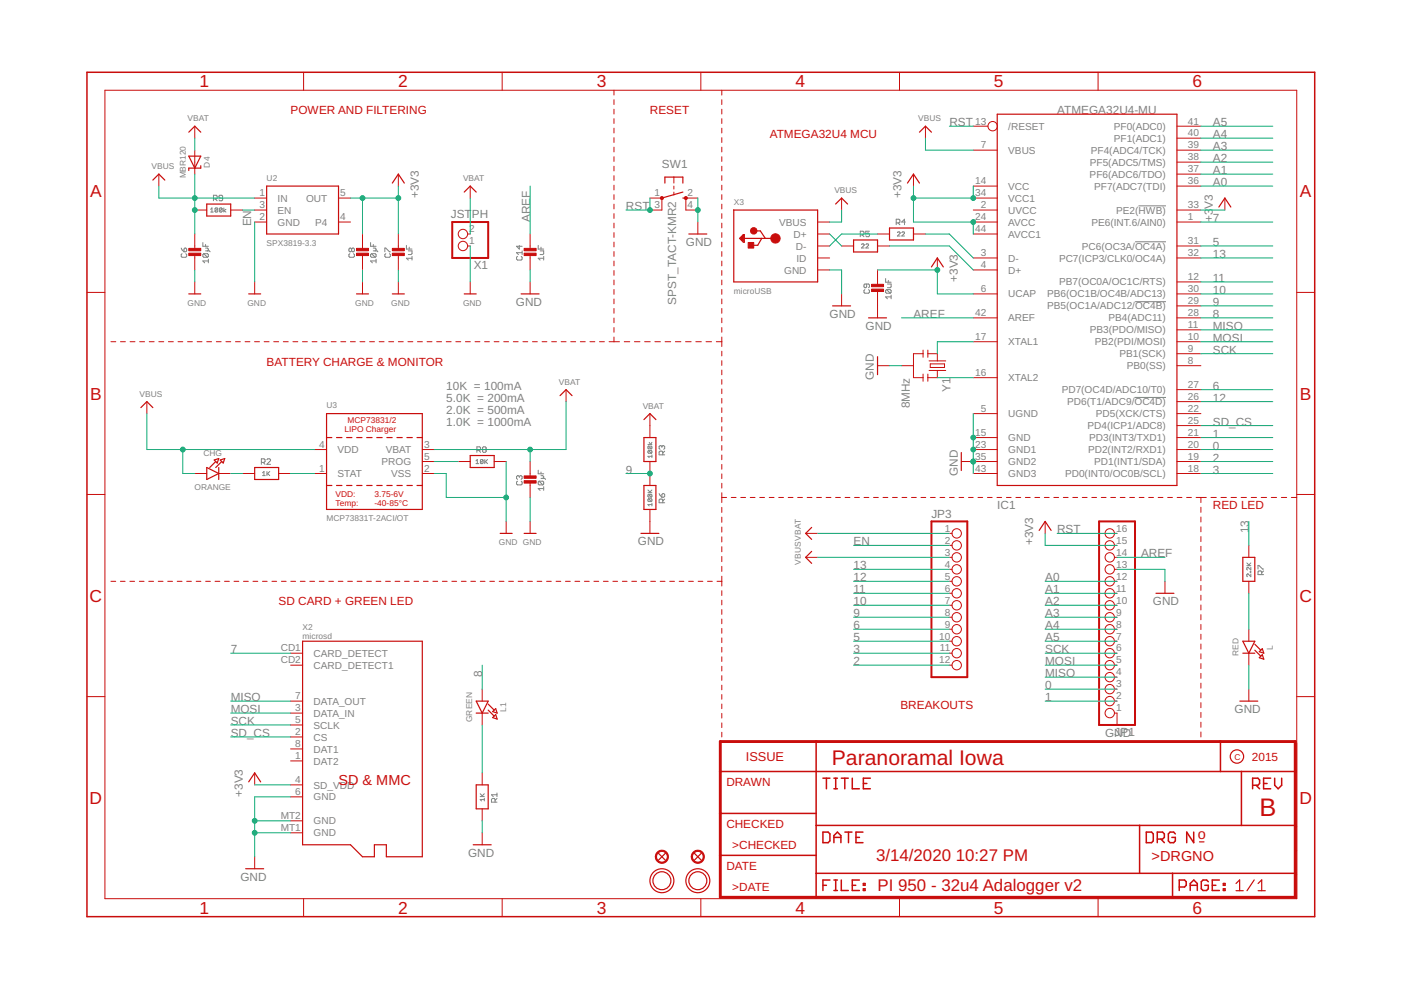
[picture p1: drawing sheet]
<svg xmlns="http://www.w3.org/2000/svg" width="297mm" height="210mm" viewBox="0 0 297 210" stroke-linecap="round" stroke-linejoin="round" font-family="sans-serif">
<g fill="none" stroke="#808080" stroke-width=".21">
<path d="M38.4 52.6l.6 .8M38.6 53.8l-.2 .2v.4l.2 .1h.8l.2-.1v-.4l-.2-.2M39.2 52.6l.4 .2v.4l-.2 .2h-.4v-.6zM43 51.4v.8h1.2M43.2 53.8h.8l.2 .2v.4l-.2 .1M43.2 53.8l-.2 .2v.4l.2 .1h.8M43.2 53.8l.8 .7M43.6 52.6h.4l.2 .2-.2 .4M43.6 53.2h.8l.2 .2M43.6 51.8v.4M44.2 55.3h-1.2l.4 .4M44.2 54.9v.8"/>
<path d="M44.7 44.4l.2-.3v.9M44.7 45h.5M45.3 42.2h.5l.2-.2v-.4l-.2-.2h-.5v1.2M45.6 42.2l.4 .4M46.2 44.2v.6l-.2 .2-.4-.2M46.2 44.2l-.2-.1-.4 .1v.6M46.2 44.2l-.6 .6M47.1 44.2v.6l-.2 .2-.4-.2M47.1 44.2l-.2-.1-.4 .1v.6M47.1 44.2l-.6 .6M47.2 42h-.6l-.2-.2 .2-.4h.4l.2 .2v.8l-.2 .2h-.4l-.2-.2M47.5 44.1v.9"/>
<path d="M47.9 44.4l-.4 .3 .4 .3M74.2 53.8l-.2 .2v.4l.2 .1h.8l.1-.1v-.4l-.1-.2M74.5 52.8l-.1-.2-.4 .2v.4l.2 .2 .3-.2M74.5 52.8l.3-.2 .3 .2v.4l-.1 .2-.5-.2M74.5 52.8v.4M78.6 51.4v.8h1.1M78.8 53.8l-.2 .2v.4l.2 .1h.7M78.8 53.8h.7l.2 .2v.4l-.2 .1M78.8 53.8l.7 .7M79.1 53.2h.8l.2 .2M79.1 52.6h.4l.2 .2-.2 .4M79.1 51.8v.4"/>
<path d="M79.7 55.3h-1.1l.4 .4M79.7 54.9v.8M81.6 53.4v-.8h.2l.8 .8h.2M81.8 53.8l-.2 .2v.4l.2 .1h.8l.2-.1v-.4l-.2-.2M86.2 52v.8h1.2M86.6 53.2h.8v.6l-.3 .2h-.5M86.8 52.4v.4M87.4 54.8h-1.2l.4 .3M87.4 54.4v.7M109.7 54.4l-.2 .1v.4l.2 .2h.8l.2-.2v-.4l-.2-.1M110.1 52v.8l-.6-.6h1.2M110.7 53.2v.8"/>
<path d="M110.7 53.6h-1.2l.4 .4M114.1 52v.8h1.2M114.5 53.2h.8v.6l-.2 .2h-.6M114.7 52.4v.4M115.3 54.8h-1.2l.4 .3M115.3 54.4v.7M182.4 49.8h.6l.2-.2v-.4l-.2-.2h-.6v1.2M182.6 51.9l.2-.2 .4 .2-.6 .7h.6M182.8 49.8l.4 .4M183.6 51.9l.1-.2 .4 .2-.5 .7h.5M184.3 49h-.7v.6l.3-.2 .4 .2v.4l-.2 .2h-.4l-.1-.2M187.8 59.1v.7h1.1"/>
<path d="M188.3 59.5v.3M190 47.3h.6l.2-.2v-.4l-.2-.2h-.6v1.1M190.3 49.3l.1-.1 .4 .1-.5 .7h.5M190.4 47.3l.4 .3M191.2 49.3l.1-.1 .5 .1-.6 .7h.6M192 47.1h-.8l.6-.6v1.1M240.7 51.3h6.5M241.4 43.6h5.8M183.4 61.4l-.2 .2v.4l.2 .2h.7l.2-.2v-.4l-.2-.2M183.7 60.2v.6l-.1 .2-.4-.2v-.4l.2-.2h.7l.2 .2v.4l-.2 .2M188 61.4h.7l.2 .2v.4l-.2 .2M188 61.4l-.2 .2v.4l.2 .2h.7"/>
<path d="M188 61.4l.7 .8M188.2 60.2h.7v.6l-.2 .2h-.5M188.9 62.9h-1.1l.4 .5M188.9 62.6v.8M240.7 64h6.5M55.4 98h.6l.2-.1v-.4l-.2-.2h-.6v1.1M55.8 98l.4 .4M56.6 97.5l.2-.2h.4l.2 .2v.2l-.8 .7h.8M56.6 100v.8M57.2 100l-.6 .5M100.9 97.7l.3-.3v.9M100.9 98.3h.6"/>
<path d="M101.1 95.5h.6l.2-.2v-.4l-.2-.2h-.6v1.2M101.5 95.5l.4 .4M102.4 97.6v.5l-.1 .2-.4-.2M102.4 97.6l-.4-.2-.1 .2v.5M102.4 97.6l-.5 .5M102.5 95.3l-.2-.2 .2-.4h.4l.2 .2-.2 .4M102.5 95.3l-.2 .2 .2 .4h.4l.2-.2-.2-.4M102.5 95.3h.4M102.8 97.4v.9M102.9 97.9l.5 .4M103.4 97.4l-.6 .6M114.1 99.7v.8h1.2"/>
<path d="M137.4 94.2h.8M137.5 94.6h.6l.1 .1-.1 .5M137.5 95.5h.6l.1 .2-.1 .4M137.5 95.5l-.1 .2 .1 .4h.6M137.5 94.6l-.1 .1 .1 .5h.6M137.5 95.5l.6 .6M137.5 94.6l.6 .6M137.6 93.8l.3 .4 .3-.4M138.2 96.8h-.8l.2 .2M138.2 96.5v.5M140.3 94.7l-.2-.2-.4 .2v.4l.3 .2M140.3 94.7l.2-.2 .4 .2v.4l-.2 .2"/>
<path d="M140.3 94.7v.2M140.5 96.4v-.6l-.2-.1h-.3l-.3 .1v.6h1.2M140.9 95.7l-.4 .4M240.5 84.3h6.7M55.7 100.2l.3-.2v.8M55.7 100.8h.5M56.7 100.4l.5 .4M109.7 102l-.2 .2v.4l.2 .2h.8l.2-.2v-.4l-.2-.2M110.1 101l-.2-.1-.4 .1v.4l.2 .2M110.1 101l.2-.1 .4 .1v.4l-.2 .2M110.1 101v.2M114.3 102h.8l.2 .2v.4l-.2 .2"/>
<path d="M114.3 102l-.2 .2v.4l.2 .2h.8M114.3 102l.8 .8M114.7 100.9h.4l.2 .1-.2 .4M114.7 100.1v.4M114.7 101.4h.8l.2 .2M115.3 103.2v.8M115.3 103.6h-1.2l.4 .4M137.4 104.5h.8M137.4 103.9l.5 .6M137.5 104.8h.6l.1 .2-.1 .4M137.5 105.7h.6l.1 .2-.1 .4M137.5 104.8l-.1 .2 .1 .4h.6"/>
<path d="M137.5 105.7l-.1 .2 .1 .4h.6M137.5 105.7l.6 .6M137.5 104.8l.6 .6M138.2 106.7v.6M138.2 107h-.8l.2 .3M138.2 103.9l-.4 .4M139.7 104.6l.6 .8M140.3 104.8l.4-.2 .2 .2v.4l-.2 .2h-.4zM140.5 106.6v-.6l-.2-.2h-.3l-.3 .2v.6h1.2M140.9 105.8l-.4 .4M264.4 119.9h.8M264.4 119.4l.5 .5"/>
<path d="M265.2 119.4l-.4 .4M265.1 121.2l.1 .1zM265.2 120.3v.6l-.6-.6-.2 .1 .1 .5M265.2 121.7v.6l-.6-.6-.2 .1 .1 .5M266.7 120.6v-.7h.2l.8 .7h.2M267.5 121.8v-.6l-.2-.1h-.4l-.2 .1v.6h1.2M267.9 121.1l-.4 .3M101.8 168.9h.9M101.8 168.3l.6 .6M102.7 169.5h-.9l.3 .3M102.7 169.2v.6M102.7 168.3l-.5 .4"/>
<path d="M105 170.1v-.6l-.2-.2h-.4l-.2 .2v.6h1.2M105.4 169.3l-.4 .4M105.4 168.5h-1.2l.4 .4M105.4 168.1v.8"/>
</g>
<g fill="none" stroke="#c90d0c" stroke-width=".21">
<path d="M22.2 19.1h252.7v171.4h-252.7zM64.4 15.3v3.8M106.5 15.3v3.8M130.2 19.1v1.1M148.6 15.3v3.8M153 19.1v1.1M190.7 15.3v3.8M232.8 15.3v3.8M33.7 36.9v2.6M41.3 26.8v2.5M41.3 31.8v5.1M84.5 36.9v2.6"/>
<path d="M99.7 39.5v2.5M130.2 21.1v1.1M130.2 23.2v1M130.2 25.2v1M130.2 27.2v1M130.2 29.2v1M130.2 31.2v1M130.2 33.2v1M130.2 35.2v1M130.2 37.3v.9M130.2 39.3v1M142.9 37.5v1.3"/>
<path d="M142.9 39.5v.6M153 21.1v1.1M153 23.2v1M153 25.2v1M153 27.2v1M153 29.2v1M153 31.2v1M153 33.2v1M153 35.2v1M153 37.3v.9M153 39.3v1M193.7 36.9v2.6"/>
<path d="M196.2 26.8v2.5M206.4 39.5h5M206.4 26.8h3.1M206.4 31.8h5M249.5 39.5h5.1M249.5 26.8h5.1M249.5 29.3h5.1M249.5 31.8h5.1M249.5 34.4h5.1M249.5 36.9h5.1M41.3 49.6v3.3M41.3 53.9v3.3"/>
<path d="M41.3 59.8v2.5M41.3 44.5h2.5M48.9 44.5h2.6M54 59.8v2.5M54 44.5h2.5M54 47.1h2.5M54 42h2.5M71.8 47.1h2.5M71.8 42h2.5M76.9 49.6v3.3M76.9 53.9v3.3M76.9 59.8v2.5"/>
<path d="M84.5 49.6v3.3M84.5 53.9v3.3M84.5 59.8v2.5M99.1 49.6h.6M99.1 52.2h.6M99.7 59.8v2.5M112.4 49.6v3.3M112.4 53.9v3.3M112.4 59.8v2.5M130.2 41.3v1M130.2 43.3v1M130.2 45.3v1"/>
<path d="M130.2 47.3v1M130.2 49.3v1M130.2 51.3v1M130.2 53.3v1.1M130.2 55.4v1M130.2 57.4v1M130.2 59.4v1M137.8 42h2.5v2.5h-2.5M142.9 40.7v.7M148 47.1v2.5M148 42h-2.6v2.5h2.6M153 41.3v1"/>
<path d="M153 43.3v1M153 45.3v1M153 47.3v1M153 49.3v1M153 51.3v1M153 53.3v1.1M153 55.4v1M153 57.4v1M153 59.4v1M173.4 49.6h2.5M173.4 52.2h2.5M173.4 54.7h2.5"/>
<path d="M173.4 47.1h2.5M173.4 57.2h2.5M178.4 52.2h2.6M178.4 42v2.5M186.1 49.6h2.5M186.1 52.2h2.5M186.1 57.2v3.3M193.7 49.6h2.5M198.7 54.7v2.5M206.4 49.6h5M206.4 44.5h5M206.4 54.7h5"/>
<path d="M206.4 47.1h5M206.4 57.2h5M206.4 42h5M249.5 52.2h5.1M249.5 44.5h5.1M249.5 54.7h5.1M249.5 47.1h5.1M249.5 59.8h5.1M259.7 42v2.5M18.4 62h3.8M23.5 72.5h1.1M25.5 72.5h1.1"/>
<path d="M27.6 72.5h1M29.6 72.5h1M31.6 72.5h1.1M33.7 72.5h1M35.7 72.5h1M37.7 72.5h1.1M39.8 72.5h1M41.8 72.5h1M43.8 72.5h1.1M45.9 72.5h1M47.9 72.5h1M49.9 72.5h1"/>
<path d="M52 72.5h1M54 72.5h1M56 72.5h1M58 72.5h1.1M60.1 72.5h1M62.1 72.5h1M64.1 72.5h1.1M66.2 72.5h1M68.2 72.5h1M70.2 72.5h1.1M72.3 72.5h1M74.3 72.5h1"/>
<path d="M76.3 72.5h1.1M78.4 72.5h1M80.4 72.5h1M82.4 72.5h1.1M84.5 72.5h1M86.5 72.5h1M88.5 72.5h1.1M90.6 72.5h1M92.6 72.5h1M94.6 72.5h1.1M96.6 72.5h1.1M98.7 72.5h1"/>
<path d="M100.7 72.5h1M102.7 72.5h1.1M104.8 72.5h1M106.8 72.5h1M108.8 72.5h1.1M110.9 72.5h1M112.9 72.5h1M114.9 72.5h1.1M117 72.5h1M119 72.5h1M121 72.5h1M123 72.5h1.1"/>
<path d="M125.1 72.5h1M127.1 72.5h1M129.1 72.5h2.2M130.2 61.4v1M130.2 63.4v1M130.2 65.4v1M130.2 67.4v1M130.2 69.4v1M130.2 71.5v1M132.4 72.5h1.1M134.5 72.5h1.2M136.7 72.5h1.2"/>
<path d="M138.9 72.5h1.1M141 72.5h1.2M143.2 72.5h1.2M145.4 72.5h1.1M147.5 72.5h1.2M149.7 72.5h1.2M151.9 72.5h1.1M153 61.4v1M153 63.4v1M153 65.4v1M153 67.4v1M153 69.4v1"/>
<path d="M153 71.5v2M153 74.5v1M153 76.5v1M153 78.5v1M178.4 62.3v2.6M186.1 61.6v5.8M186.1 77.5h2.5M191.1 77.5h2.6M195.7 75h-2v5.1h2M195.7 74.2v1.6M195.7 79.3v1.5M196.7 75h2v1.5"/>
<path d="M196.7 74.2v1.6M196.7 79.3v1.5M197 78.5h3.5M197 76.5h3.5M197.2 77.2h3.1v.7h-3.1zM198.7 78.5v1.6h-2M206.4 72.5h5M206.4 67.4h5M206.4 62.3h5M249.5 72.5h5.1M249.5 77.5h5.1M249.5 69.9h5.1"/>
<path d="M249.5 75h5.1M249.5 67.4h5.1M249.5 62.3h5.1M249.5 64.9h5.1M274.9 62h3.8M31.1 85.2v2.5M66.7 95.3h2.5M89.5 97.9h2.6M89.5 95.3h2.6M97.2 97.9h2.5M104.8 97.9h2.5M112.4 97.9v3.3"/>
<path d="M120 82.6v2.6M137.8 87.7v5.1M137.8 97.9v5M153 80.5v1M153 82.5v1M153 84.5v1M153 86.5v1M153 88.5v1M153 90.5v1M153 92.5v1M153 94.5v1M153 96.5v1"/>
<path d="M153 98.5v1M203.8 97.9h7.6M206.4 80.1h5M206.4 92.8h5M206.4 87.7h5M206.4 95.3h5M249.5 97.9h5.1M249.5 92.8h5.1M249.5 87.7h5.1M249.5 82.6h5.1M249.5 85.2h5.1M249.5 90.2h5.1"/>
<path d="M249.5 95.3h5.1M18.4 104.8h3.8M41.3 100.4h2.5M46.4 100.4h2.5M51.5 100.4h2.5M59.1 100.4h2.5M66.7 100.4h2.5M89.5 100.4h2.6M107.3 110.6v2.5M112.4 102.2v3.3M112.4 110.6v2.5M137.8 108v5.1"/>
<path d="M153 100.5v1M153 102.5v1M153 104.5v2.1M153 107.6v1M153 109.6v1.1M153 111.7v1.1M153 113.8v1.1M153 115.9v1.1M153 118v1.1M153 105.5h1.1M155 105.5h1.1M157.1 105.5h1"/>
<path d="M159.1 105.5h1M161.1 105.5h1M163.1 105.5h1M165.1 105.5h1M167.1 105.5h1M169.1 105.5h1M170.8 118.2h2.6M170.8 113.1h2.6M171.1 105.5h1M173.1 105.5h1.1M175.2 105.5h1M177.2 105.5h1"/>
<path d="M179.2 105.5h1M181.2 105.5h1M183.2 105.5h1M185.2 105.5h1M187.2 105.5h1M189.2 105.5h1M191.2 105.5h1.1M193.3 105.5h1M195.3 105.5h1M197.3 105.5h1M199.3 105.5h1M201.3 118.2h.5"/>
<path d="M201.3 113.1h.5M201.3 115.6h.5M201.3 105.5h1M203.3 105.5h1M205.3 105.5h1M206.4 100.4h5M207.3 105.5h1M209.4 105.5h1M211.4 105.5h1M213.4 105.5h1M215.4 105.5h1M217.4 105.5h1"/>
<path d="M219.4 105.5h1M221.4 105.5h1M221.6 110.6v2.5M223.4 105.5h1.1M225.4 105.5h1.1M227.5 105.5h1M229.5 105.5h1M231.5 105.5h1M233.5 105.5h1M235.5 105.5h1M236.3 118.2h.5M236.3 113.1h.5"/>
<path d="M236.3 115.6h.5M237.5 105.5h1M239.5 105.5h1M241.5 105.5h1M243.5 105.5h1.1M245.6 105.5h1M247.6 105.5h1M249.5 100.4h5.1M249.6 105.5h1M251.6 105.5h1M253.6 105.5h2.2M254.6 105.5v1.1"/>
<path d="M254.6 107.5v1.1M254.6 109.6v1.1M254.6 111.7v1.1M254.6 113.8v1M254.6 115.8v1.1M254.6 117.9v1.1M254.6 120v1.1M256.8 105.5h1.1M258.9 105.5h1.1M261 105.5h1.1M263.1 105.5h1.2M264.8 115.6v2.6"/>
<path d="M265.3 105.5h1.1M267.4 105.5h1.1M269.5 105.5h1.2M271.7 105.5h1.1M273.8 105.5h1.1M274.9 104.8h3.8M23.5 123.3h1M25.5 123.3h1M27.5 123.3h1M29.5 123.3h1M31.5 123.3h1.1M33.5 123.3h1.1"/>
<path d="M35.6 123.3h1M37.6 123.3h1M39.6 123.3h1M41.6 123.3h1M43.6 123.3h1M45.6 123.3h1M47.6 123.3h1M49.6 123.3h1M51.6 123.3h1M53.6 123.3h1.1M55.6 123.3h1M57.7 123.3h1"/>
<path d="M59.7 123.3h1M61.6 138.5h2.6M61.7 123.3h1M63.7 123.3h1M65.7 123.3h1M67.7 123.3h1M69.7 123.3h1M71.7 123.3h1M73.7 123.3h1M75.7 123.3h1M77.7 123.3h1M79.7 123.3h1.1"/>
<path d="M81.7 123.3h1.1M83.8 123.3h1M85.8 123.3h1M87.8 123.3h1M89.8 123.3h1M91.8 123.3h1M93.8 123.3h1M95.8 123.3h1M97.8 123.3h1M99.8 123.3h1M101.8 123.3h1M103.8 123.3h1"/>
<path d="M105.8 123.3h1M107.8 123.3h1.1M109.9 123.3h1M111.9 123.3h1M113.9 123.3h1M115.9 123.3h1M117.9 123.3h1M119.9 123.3h1M121.9 123.3h1M123.9 123.3h1M125.9 123.3h1M127.9 123.3h1"/>
<path d="M129.9 123.3h1M132 123.3h.9M133.9 123.3h1.1M136 123.3h1M138 123.3h1M140 123.3h1M142 123.3h1M144 123.3h1M146 123.3h1M148 123.3h1M150 123.3h1M152 123.3h1"/>
<path d="M153 120.1v1.1M153 122.2v2M153 125.2v1.1M153 127.3v.9M153 129.2v1.1M153 131.3v.9M153 133.2v1.1M153 135.3v.9M153 137.2v1.1M153 139.3v1M201.3 123.3h.5M201.3 138.5h.5"/>
<path d="M201.3 136h.5M201.3 133.4h.5M201.3 130.9h.5M201.3 128.3h.5M201.3 125.8h.5M201.3 120.7h.5M236.3 123.3h.5M236.3 138.5h.5M236.3 136h.5M236.3 133.4h.5M236.3 130.9h.5M236.3 128.3h.5"/>
<path d="M236.3 125.8h.5M236.3 120.7h.5M247 123.3v2.5M254.6 122v1.1M254.6 124.1v1.1M254.6 126.2v1.1M254.6 128.3v1M254.6 130.3v1.1M254.6 132.4v1.1M254.6 134.5v1.1M254.6 136.5v1.1M254.6 138.6v1.1"/>
<path d="M264.8 123.3v2.5M264.8 133.4v2.6M264.8 138.5v2.5M18.4 147.7h3.8M61.6 151.2h2.6M61.6 148.7h2.6M61.6 141h2.6M61.6 156.3h2.6M61.6 153.7h2.6M61.6 158.8h2.6M102.2 146.1v2.6M102.2 151.2v2.5"/>
<path d="M153 141.3v1M153 143.3v1M153 145.3v1M153 147.3v1M153 149.3v1M153 151.3v1M153 153.3v1M153 155.3v1M201.3 141h.5M236.3 151.2h.5v2.5M236.3 148.7h.5M236.3 146.1h.5"/>
<path d="M236.3 143.6h.5M236.3 141h.5M254.6 140.7v1.1M254.6 142.8v1M254.6 144.8v1.1M254.6 146.9v1.1M254.6 149v1.1M254.6 151v1.1M254.6 153.1v1.1M254.6 155.2v1.1M264.8 146.1v2.6M274.9 147.7h3.8"/>
<path d="M54 163.9v2.5M61.6 169h2.6M61.6 166.4h2.6M61.6 161.3h2.6M61.6 176.6h2.6M61.6 174h2.6M102.2 163.9v2.5M102.2 171.5v2.5M102.2 176.6v2.5M54 181.7v2.5M64.4 190.5v3.9M106.5 190.5v3.9"/>
<path d="M148.6 190.5v3.9M190.7 190.5v3.9M232.8 190.5v3.9"/>
<circle cx="210.5" cy="26.8" r=".99"/>
<circle cx="98.1" cy="49.6" r=".99"/>
<circle cx="98.1" cy="52.2" r=".99"/>
<circle cx="202.8" cy="118.2" r=".99"/>
<circle cx="202.8" cy="113.1" r=".99"/>
<circle cx="202.8" cy="115.6" r=".99"/>
<circle cx="235.3" cy="118.2" r=".99"/>
<circle cx="235.3" cy="115.6" r=".99"/>
<circle cx="235.3" cy="113.1" r=".99"/>
<circle cx="202.8" cy="130.9" r=".99"/>
<circle cx="202.8" cy="123.3" r=".99"/>
<circle cx="202.8" cy="128.3" r=".99"/>
<circle cx="202.8" cy="120.7" r=".99"/>
<circle cx="202.8" cy="136" r=".99"/>
<circle cx="202.8" cy="125.8" r=".99"/>
<circle cx="202.8" cy="138.5" r=".99"/>
<circle cx="202.8" cy="133.4" r=".99"/>
<circle cx="235.3" cy="120.7" r=".99"/>
<circle cx="235.3" cy="133.4" r=".99"/>
<circle cx="235.3" cy="136" r=".99"/>
<circle cx="235.3" cy="130.9" r=".99"/>
<circle cx="235.3" cy="125.8" r=".99"/>
<circle cx="235.3" cy="123.3" r=".99"/>
<circle cx="235.3" cy="138.5" r=".99"/>
<circle cx="235.3" cy="128.3" r=".99"/>
<circle cx="202.8" cy="141" r=".99"/>
<circle cx="235.3" cy="151.2" r=".99"/>
<circle cx="235.3" cy="148.7" r=".99"/>
<circle cx="235.3" cy="146.1" r=".99"/>
<circle cx="235.3" cy="143.6" r=".99"/>
<circle cx="235.3" cy="141" r=".99"/>
</g>
<path d="M152.7 157.2h121.9v33h-121.9z" fill="none" stroke="#c90d0c" stroke-width=".61"/>
<g fill="none" stroke="#c90d0c" stroke-width=".32">
<path d="M18.4 15.3h260.3v179.1h-260.3zM173 157.2v33M258.8 157.2v6.4M152.7 163.6h121.9M152.7 172.5h20.3M173 175h101.6M174.5 165h1.5M174.5 176.4h1.1l.4 .4v1.5l-.4 .4h-1.1zM175.2 165v2.2M176.8 165h.7M176.8 167.2h.7M176.8 177.5h1.5"/>
<path d="M176.8 178.7v-1.5l.7-.8 .8 .8v1.5M177.2 165v2.2M178.4 165h1.5M179.1 165v2.2M179.1 176.4h1.5M179.9 176.4v2.3M180.7 165v2.2h1.5M181.5 177.5h.7M183 176.4h-1.5v2.3h1.5M183 166.1h.8M184.5 165h-1.5v2.2h1.5M241.6 175v10.2"/>
<path d="M243 176.4h1.2l.3 .4v1.5l-.3 .4h-1.2zM245.4 177.9h1.1l.4-.4v-.7l-.4-.4h-1.1v2.3M246.1 177.9l.8 .8M249.2 176.8l-.4-.4h-.7l-.4 .4v1.5l.4 .4h.7l.4-.4v-.8h-.7M253.1 176.4v2.3l-1.5-2.3v2.3M263.2 163.6v11.4M265.6 166.5h1.1l.4-.4v-.7l-.4-.4h-1.1v2.2M266.3 166.5l.8 .7M267.9 166.1h.7M269.4 165h-1.5v2.2h1.5M270.3 165v1.5l.7 .7 .7-.7v-1.5M152.7 181.4h20.3"/>
<path d="M173 185.2h101.6M174.5 187.7h.7M176 186.6h-1.5v2.2M176.8 186.6h.7M176.8 188.8h.7M177.2 186.6v2.2M178.4 186.6v2.2h1.5M180.7 187.7h.7M182.2 186.6h-1.5v2.2h1.5M183 187.3h.4v.4h-.4zM183 188.4h.4v.4h-.4zM248.6 185.2v5"/>
<path d="M250 188.1h1.1l.4-.4v-.8l-.4-.3h-1.1v2.2M252.3 187.7h1.6M252.3 188.8v-1.5l.8-.7 .8 .7v1.5M256.2 186.9l-.4-.3h-.7l-.4 .3v1.5l.4 .4h.7l.4-.4v-.7h-.8M257 187.7h.8M258.5 186.6h-1.5v2.2h1.5M259.4 187.3h.3v.4h-.3zM259.4 188.4h.3v.4h-.3z"/>
</g>
<g fill="none" stroke="#c90d0c" stroke-width=".25">
<path d="M32.4 38.2l1.3-1.3 1.2 1.3M40 28l1.3-1.2 1.3 1.2M40 33.1h2.6l-1.3 2.5zM42.6 35.1v.5h-2.6v.6M56.5 39.5h15.3v10.1h-15.3zM83.2 38.8l1.3-1.9 1.2 1.9M141 38.8v-1.3h3.8v1.3M192.4 38.8l1.3-1.9 1.2 1.9M194.9 28l1.3-1.2 1.3 1.2M211.4 24.2h38.1v78.7h-38.1zM43.8 43.3h5.1v2.5h-5.1zM98.4 40.7l1.3-1.2 1.3 1.2"/>
<path d="M144.8 42h.6M144.8 40.7l-4.5 1.3M146 49.6h3.9M155.5 44.5h17.9v15.3h-17.8v-15.3M156.8 50.5l.8-.8h.2v1.7h-.2zM157 50.5l.4-.4v.8l-.2-.4M157.6 49.7v1.4M157.8 50.5h6.6M160.2 49h1l1.1 1.5M161.5 50.5l-.8 1.5h-1.2M177.2 43.3l1.2-1.3 1.3 1.3M181 50.9h5.1v2.5h-5.1z"/>
<path d="M188.6 48.3h5.1v2.6h-5.1zM197.5 56.6l1.2-1.9 1.3 1.9M258.4 43.9l1.3-1.9 1.3 1.9M40 62.3h2.6M52.7 62.3h2.6M75.6 62.3h2.5M83.2 62.3h2.5M98.4 62.3h2.6M110.5 62.3h3.8M176.5 64.9h3.8M184.1 67.4h3.9M186.1 75.6v3.8"/>
<path d="M29.9 86.4l1.2-1.2 1.3 1.2M43.8 99.1l2.6 1.3-2.6 1.3zM45.4 97.5l1-.3-.3 1zM45.7 97.9l-1.2 1.2M46.4 99.1v2.6M46.7 97.5l.9-.3-.3 1zM47 97.9l-1.3 1.2M54 99.1h5.1v2.6h-5.1zM69.2 92.8h1.2M69.2 87.7h20.3v20.3h-20.3zM71.4 92.8h1.1M73.5 92.8h1.1"/>
<path d="M75.6 92.8h1.2M77.7 92.8h1.2M79.9 92.8h1.1M82 92.8h1.1M84.2 92.8h1.1M86.3 92.8h1.1M88.4 92.8h1.1M99.7 96.6h5.1v2.5h-5.1zM118.7 83.9l1.3-1.3 1.3 1.3M136.5 92.8h2.6v5.1h-2.6zM136.5 89l1.3-1.3 1.3 1.3M203.8 95.9v3.9"/>
<path d="M69.2 102.9h1.2M71.4 102.9h1.1M73.5 102.9h1.1M75.6 102.9h1.2M77.7 102.9h1.2M79.9 102.9h1.1M82 102.9h1.1M84.2 102.9h1.1M86.3 102.9h1.1M88.4 102.9h1.1M106 113.1h2.6M111.1 113.1h2.6"/>
<path d="M135.9 113.1h3.8M136.5 102.9h2.6v5.1h-2.6zM172.1 116.9l-1.3 1.3 1.3 1.2M172.1 111.8l-1.3 1.3 1.3 1.3M220.3 112.5l1.3-1.9 1.3 1.9M263.5 118.2h2.5v5.1h-2.5zM64.2 136h25.3v45.7h-7.6v-2.6h-2.5v2.6h-2.5l-2.6-2.6h-10.1zM245.1 125.8h3.8M263.5 136h2.5l-1.2 2.5zM263.5 138.5h2.5M266 137.9l1.3 1.2M266 136.6l1.3 1.3"/>
<path d="M267 138.2l.6-.7 .3 1zM267 139.4l.6-.6 .3 1zM101 148.7h2.5l-1.3 2.5zM101 151.2h2.5M103.5 150.6l1.3 1.2M103.5 149.3l1.3 1.3M104.5 150.9l.6-.7 .3 1zM104.5 152.1l.6-.6 .3 1zM234.9 153.7h3.8M262.9 148.7h3.8M52.7 165.8l1.3-1.9 1.3 1.9M100.3 179.1h3.8"/>
<path d="M101 166.4h2.5v5.1h-2.5zM254.3 178.5h1M52.1 184.2h3.8M139.6 180.9l1.5 1.5M141.1 180.9l-1.5 1.5M147.2 180.9l1.5 1.5M148.7 180.9l-1.5 1.5M262.1 187.3l.7-.7v2.2M262.1 188.8h1.5M265.9 186.6l-1.5 2.2M266.7 188.8h1.6M266.7 187.3l.8-.7v2.2"/>
<circle cx="262.3" cy="160.4" r="1.42"/>
<circle cx="140.3" cy="186.7" r="2.54"/>
<circle cx="140.3" cy="186.7" r="1.91"/>
<circle cx="148" cy="186.7" r="2.54"/>
<circle cx="148" cy="186.7" r="1.91"/>
</g>
<g fill="#c90d0c" stroke="#c90d0c" stroke-width=".21">
<path d="M40 53.7h2.6v.5h-2.6z"/>
<path d="M40 52.7h2.6v.5h-2.6z"/>
<path d="M83.2 53.7h2.5v.5h-2.5z"/>
<path d="M83.2 52.7h2.5v.5h-2.5z"/>
<path d="M75.6 53.7h2.5v.5h-2.5z"/>
<path d="M75.6 52.7h2.5v.5h-2.5z"/>
<path d="M184.8 61.3h2.5v.5h-2.5z"/>
<path d="M184.8 60.3h2.5v.5h-2.5z"/>
<path d="M111.1 53.7h2.6v.5h-2.6z"/>
<path d="M111.1 52.7h2.6v.5h-2.6z"/>
<path d="M158.6 51.4h1.2v1.2h-1.2z"/>
<path d="M111.1 101.9h2.6v.5h-2.6z"/>
<path d="M111.1 100.9h2.6v.5h-2.6z"/>
</g>
<g fill="#c90d0c" stroke="#c90d0c" stroke-width=".21">
<path d="M139.3 180.7a1.39 1.39 0 0 1 2.2 .2 1.39 1.39 0 0 1-.8 2.1 1.39 1.39 0 0 1-1.8-1.3h.3a1.15 1.15 0 0 1 1.6-1.1 1.15 1.15 0 0 1 .3 1.9 1.15 1.15 0 0 1-1.9-.6v-.2h-.3z" fill-rule="evenodd"/>
<path d="M146.9 180.7a1.39 1.39 0 0 1 2.2 .2 1.39 1.39 0 0 1-.8 2.1 1.39 1.39 0 0 1-1.7-1.3h.2a1.14 1.14 0 0 1 1.6-1.1 1.14 1.14 0 0 1 .3 1.9 1.14 1.14 0 0 1-1.8-.6l-.1-.2h-.2z" fill-rule="evenodd"/>
<circle cx="140.3" cy="42" r=".33"/>
<circle cx="145.4" cy="42" r=".33"/>
<circle cx="164.4" cy="50.6" r="1"/>
<circle cx="159.8" cy="49" r=".7"/>
</g>
<path d="M95.9 47.1h7.6v7.6h-7.6zM197.5 110.6h7.6v33h-7.6zM233 110.6h7.6v43.1h-7.6z" fill="none" stroke="#c90d0c" stroke-width=".42"/>
<g fill="none" stroke="#0dab76" stroke-width=".21">
<path d="M33.7 39.5v2.5h20.3M41.3 29.3v2.5M41.3 36.9v12.7M84.5 39.5v10.1M112.4 39.5v10.1M193.7 39.5v7.6h12.7v2.5M196.2 29.3v2.5h10.2M201.3 26.8h5.1M206.4 39.5v2.5h-12.7M254.6 26.8h15.3M254.6 29.3h15.3M254.6 31.8h15.3"/>
<path d="M254.6 34.4h15.3M254.6 36.9h15.3M254.6 39.5h15.3M41.3 57.2v2.6M51.5 44.5h2.5M54 47.1v12.7M74.3 42h10.2M76.9 42v7.6M76.9 57.2v2.6M84.5 57.2v2.6M99.7 42v7.6M99.7 52.2v7.6"/>
<path d="M112.4 57.2v2.6M137.8 42v2.5h-5.1M148 42v5.1M175.9 57.2h2.5v5.1M175.9 49.6l2.5 2.6M178.4 44.5v2.6h-2.5M186.1 57.2h12.6v5.1h7.7M186.1 49.6h-7.7l-2.5 2.6M188.6 52.2h12.7l5.1 5M196.2 49.6h5.1l5.1 5.1M254.6 52.2h15.3M254.6 44.5h5.1"/>
<path d="M254.6 59.8h15.3M254.6 47.1h15.3M254.6 54.7h15.3M188.6 77.5h2.5M191.1 67.4h15.3M206.4 72.5h-7.7v2.5M254.6 72.5h15.3M254.6 69.9h15.3M254.6 75h15.3M254.6 62.3h15.3M254.6 67.4h15.3M254.6 64.9h15.3"/>
<path d="M31.1 87.7v7.6h35.6M38.8 95.3v5.1h2.5M92.1 97.9h5.1M107.3 97.9v12.7M112.4 95.3v2.6M120 85.2v10.1h-27.9M198.7 80.1h7.7M206.4 87.7v12.7M254.6 82.6h15.3M254.6 85.2h15.3M254.6 97.9h15.3M254.6 92.8h15.3"/>
<path d="M254.6 95.3h15.3M254.6 90.2h15.3M48.9 100.4h2.6M61.6 100.4h5.1M92.1 100.4h2.5v5.1h12.7M112.4 105.5v5.1M132.7 100.4h5.1M173.4 113.1h27.9M173.4 118.2h27.9M181 115.6h20.3M221.6 113.1v2.5h15.2M224.1 113.1h12.7"/>
<path d="M236.8 118.2h10.2M254.6 100.4h15.3M264.8 110.6v5M48.9 138.5h12.7M181 120.7h20.3M181 138.5h20.3M181 136h20.3M181 133.4h20.3M181 130.9h20.3M181 128.3h20.3M181 125.8h20.3M181 123.3h20.3"/>
<path d="M221.6 138.5h15.2M221.6 136h15.2M221.6 133.4h15.2M221.6 130.9h15.2M221.6 128.3h15.2M221.6 125.8h15.2M221.6 123.3h15.2M236.8 120.7h10.2v2.6M264.8 125.8v7.6M48.9 151.2h12.7M48.9 148.7h12.7M48.9 153.7h12.7"/>
<path d="M48.9 156.3h12.7M102.2 141v5.1M102.2 153.7v10.2M181 141h20.3M221.6 141h15.2M221.6 143.6h15.2M221.6 148.7h15.2M221.6 146.1h15.2M264.8 141v5.1M54 176.6h7.6M54 174h7.6M54 166.4h7.6"/>
<path d="M61.6 169h-7.6v12.7M102.2 174v2.6"/>
</g>
<g fill="#0dab76" stroke="#0dab76" stroke-width=".21">
<circle cx="206.4" cy="92.8" r=".51"/>
<circle cx="206.4" cy="95.3" r=".51"/>
<circle cx="206.4" cy="97.9" r=".51"/>
<circle cx="148" cy="44.5" r=".51"/>
<circle cx="107.3" cy="105.5" r=".51"/>
<circle cx="54" cy="176.6" r=".51"/>
<circle cx="54" cy="174" r=".51"/>
<circle cx="137.8" cy="44.5" r=".51"/>
<circle cx="84.5" cy="42" r=".51"/>
<circle cx="76.9" cy="42" r=".51"/>
<circle cx="206.4" cy="42" r=".51"/>
<circle cx="206.4" cy="47.1" r=".51"/>
<circle cx="193.7" cy="42" r=".51"/>
<circle cx="198.7" cy="57.2" r=".51"/>
<circle cx="41.3" cy="42" r=".51"/>
<circle cx="41.3" cy="44.5" r=".51"/>
<circle cx="38.8" cy="95.3" r=".51"/>
<circle cx="112.4" cy="95.3" r=".51"/>
<circle cx="137.8" cy="100.4" r=".51"/>
</g>
<text font-size="5.4" fill="#c90d0c" x="267" y="173.1">B</text>
<text font-size="4.5" fill="#c90d0c" x="176.4" y="162.1">Paranoramal Iowa</text>
<g font-size="3.7" fill="#c90d0c">
<text x="42.3" y="18.5">1</text>
<text x="84.4" y="18.5">2</text>
<text x="126.5" y="18.5">3</text>
<text x="168.6" y="18.5">4</text>
<text x="210.7" y="18.5">5</text>
<text x="252.9" y="18.5">6</text>
<text x="19.1" y="41.9">A</text>
<text x="275.6" y="41.9">A</text>
<text x="19.1" y="84.7">B</text>
<text x="275.6" y="84.7">B</text>
<text x="19" y="127.6">C</text>
<text x="275.5" y="127.6">C</text>
<text x="19" y="170.4">D</text>
<text x="275.5" y="170.4">D</text>
<text x="42.3" y="193.7">1</text>
<text x="84.4" y="193.7">2</text>
<text x="126.5" y="193.7">3</text>
<text x="168.6" y="193.7">4</text>
<text x="210.7" y="193.7">5</text>
<text x="252.9" y="193.7">6</text>
</g>
<g font-size="3.6" fill="#c90d0c">
<text x="185.7" y="182.6">3/14/2020</text>
<text x="202.7" y="182.6">10:27 PM</text>
<text x="186.1" y="189">PI 950 - 32u4 Adalogger v2</text>
</g>
<g font-size="3.1" fill="#c90d0c">
<text x="71.8" y="166.4">SD &amp; MMC</text>
<text x="254" y="177.9">o</text>
<text x="244.2" y="182.6">&gt;DRGNO</text>
</g>
<text font-size="2.7" fill="#c90d0c" x="158.1" y="161.4">ISSUE</text>
<g font-size="2.5" fill="#c90d0c">
<text x="61.6" y="24.2">POWER AND FILTERING</text>
<text x="137.8" y="24.2">RESET</text>
<text x="163.2" y="29.3">ATMEGA32U4 MCU</text>
<text x="56.5" y="77.5">BATTERY CHARGE &amp; MONITOR</text>
<text x="257.2" y="108">RED LED</text>
<text x="59.1" y="128.3">SD CARD + GREEN LED</text>
<text x="190.9" y="150.4">BREAKOUTS</text>
<text x="265.4" y="161.4">2015</text>
<text x="154" y="166.7">DRAWN</text>
<text x="154" y="175.6">CHECKED</text>
<text x="154" y="184.5">DATE</text>
<text x="155.3" y="180.1">&gt;CHECKED</text>
<text x="155.3" y="189">&gt;DATE</text>
</g>
<g font-size="2.5" fill="#808080">
<text x="201.3" y="26.8">RST</text>
<text x="224.1" y="24.2">ATMEGA32U4-MU</text>
<text x="257.2" y="26.8">A5</text>
<text x="257.2" y="29.3">A4</text>
<text x="140.3" y="35.6">SW1</text>
<text x="257.2" y="31.8">A3</text>
<text x="257.2" y="34.4">A2</text>
<text x="88.8" y="42" transform="rotate(-90 88.8 42)">+3V3</text>
<text x="191.1" y="42" transform="rotate(-90 191.1 42)">+3V3</text>
<text x="257.2" y="36.9">A1</text>
<text x="257.2" y="39.5">A0</text>
<text x="95.6" y="46.3">JST</text>
<text x="100" y="46.3">PH</text>
<text x="112.4" y="47.1" transform="rotate(-90 112.4 47.1)">AREF</text>
<text x="132.7" y="44.5">RST</text>
<text x="257.2" y="47.1" transform="rotate(-90 257.2 47.1)">+3</text>
<text x="257.2" y="44.2" transform="rotate(-90 257.2 44.2)">V3</text>
<text x="257.2" y="47.1">7</text>
<text x="53.2" y="48" transform="rotate(-90 53.2 48)">EN</text>
<text x="145.4" y="52.1">GND</text>
<text x="257.2" y="52.1">5</text>
<text x="100.4" y="57.1">X1</text>
<text x="203.1" y="59.8" transform="rotate(-90 203.1 59.8)">+3V3</text>
<text x="257.2" y="59.8">11</text>
<text x="257.2" y="54.7">13</text>
<text x="109.4" y="64.8">GND</text>
<text x="143.4" y="64.6" transform="rotate(-90 143.4 64.6)">SPST_TACT-KMR2</text>
<text x="257.2" y="62.3">10</text>
<text x="257.2" y="64.8">9</text>
<text x="175.9" y="67.4">GND</text>
<text x="183.5" y="69.9">GND</text>
<text x="193.7" y="67.4">AREF</text>
<text x="257.2" y="69.9">MISO</text>
<text x="257.2" y="67.4">8</text>
<text x="257.2" y="72.5">MOSI</text>
<text x="257.2" y="75">SCK</text>
<text x="94.6" y="82.6">10K = 100mA</text>
<text x="185.3" y="80.5" transform="rotate(-90 185.3 80.5)">GND</text>
<text x="201.5" y="83.1" transform="rotate(-90 201.5 83.1)">Y1</text>
<text x="257.2" y="82.6">6</text>
<text x="94.6" y="85.2">5.0K = 200mA</text>
<text x="94.6" y="87.7">2.0K = 500mA</text>
<text x="192.9" y="86.6" transform="rotate(-90 192.9 86.6)">8MHz</text>
<text x="257.2" y="85.2">12</text>
<text x="94.6" y="90.2">1.0K = 1000mA</text>
<text x="257.2" y="92.8">1</text>
<text x="257.2" y="95.3">0</text>
<text x="257.2" y="90.2">SD_CS</text>
<text x="132.7" y="100.4">9</text>
<text x="203.1" y="100.9" transform="rotate(-90 203.1 100.9)">GND</text>
<text x="257.2" y="97.9">2</text>
<text x="257.2" y="100.4">3</text>
<text x="197.5" y="109.9">JP3</text>
<text x="211.4" y="108">IC1</text>
<text x="224.1" y="113.1">RST</text>
<text x="264.8" y="113.1" transform="rotate(-90 264.8 113.1)">13</text>
<text x="135.3" y="115.6">GND</text>
<text x="181" y="115.6">EN</text>
<text x="219.1" y="115.6" transform="rotate(-90 219.1 115.6)">+3V3</text>
<text x="241.9" y="118.2">AREF</text>
<text x="181" y="125.8">11</text>
<text x="181" y="123.3">12</text>
<text x="181" y="120.7">13</text>
<text x="221.6" y="125.8">A1</text>
<text x="221.6" y="123.3">A0</text>
<text x="181" y="128.3">10</text>
<text x="181" y="130.9">9</text>
<text x="221.6" y="130.9">A3</text>
<text x="221.6" y="128.3">A2</text>
<text x="244.5" y="128.3">GND</text>
<text x="181" y="135.9">5</text>
<text x="181" y="133.4">6</text>
<text x="221.6" y="135.9">A5</text>
<text x="221.6" y="133.4">A4</text>
<text x="48.9" y="138.5">7</text>
<text x="102.2" y="143.6" transform="rotate(-90 102.2 143.6)">8</text>
<text x="181" y="141">2</text>
<text x="181" y="138.5">3</text>
<text x="221.6" y="141">MOSI</text>
<text x="221.6" y="143.6">MISO</text>
<text x="221.6" y="138.5">SCK</text>
<text x="48.9" y="148.6">MISO</text>
<text x="221.6" y="148.6">1</text>
<text x="221.6" y="146.1">0</text>
<text x="48.9" y="151.2">MOSI</text>
<text x="48.9" y="153.7">SCK</text>
<text x="261.8" y="151.2">GND</text>
<text x="48.9" y="156.3">SD_CS</text>
<text x="234.3" y="156.3">GND</text>
<text x="236.3" y="156.1">JP1</text>
<text x="51.5" y="169" transform="rotate(-90 51.5 169)">+3V3</text>
<text x="99.2" y="181.7">GND</text>
<text x="51" y="186.7">GND</text>
</g>
<g font-size="2.1" fill="#808080">
<text x="206.7" y="26.4">13</text>
<text x="213.8" y="27.5">/RESET</text>
<text x="236.2" y="27.5">PF0(ADC0)</text>
<text x="251.9" y="26.4">41</text>
<text x="251.9" y="28.9">40</text>
<text x="207.9" y="31.5">7</text>
<text x="213.8" y="32.6">VBUS</text>
<text x="231.1" y="35.1">PF5(ADC5/TMS)</text>
<text x="231.3" y="32.6">PF4(ADC4/TCK)</text>
<text x="236.2" y="30.1">PF1(ADC1)</text>
<text x="251.9" y="31.5">39</text>
<text x="251.9" y="34">38</text>
<text x="55" y="41.6">1</text>
<text x="72.1" y="41.6">5</text>
<text x="138.8" y="41.6">1</text>
<text x="145.8" y="41.6">2</text>
<text x="206.7" y="39.1">14</text>
<text x="206.7" y="41.6">34</text>
<text x="213.8" y="40.2">VCC</text>
<text x="231" y="37.7">PF6(ADC6/TDO)</text>
<text x="232" y="40.2">PF7(ADC7(TDI)</text>
<text x="251.9" y="36.6">37</text>
<text x="251.9" y="39.1">36</text>
<text x="55" y="44.2">3</text>
<text x="55" y="46.7">2</text>
<text x="58.9" y="42.8">IN</text>
<text x="58.9" y="45.3">EN</text>
<text x="58.9" y="47.8">GND</text>
<text x="64.9" y="42.8">OUT</text>
<text x="66.8" y="47.8">P4</text>
<text x="72.1" y="46.7">4</text>
<text x="138.8" y="44.2">3</text>
<text x="145.8" y="44.2">4</text>
<text x="165.2" y="47.8">VBUS</text>
<text x="206.7" y="46.7">24</text>
<text x="207.9" y="44.2">2</text>
<text x="213.8" y="45.3">UVCC</text>
<text x="213.8" y="47.8">AVCC</text>
<text x="213.8" y="42.8">VCC1</text>
<text x="231.4" y="47.8">PE6(INT.6/AIN0)</text>
<text x="236.6" y="45.3">PE2(HWB)</text>
<text x="251.9" y="44.2">33</text>
<text x="251.9" y="46.7">1</text>
<text x="99.5" y="51.8">1</text>
<text x="99.5" y="49.3">2</text>
<text x="168.2" y="50.4">D+</text>
<text x="168.7" y="52.9">D-</text>
<text x="206.7" y="49.3">44</text>
<text x="213.8" y="50.4">AVCC1</text>
<text x="229.4" y="52.9">PC6(OC3A/OC4A)</text>
<text x="251.9" y="51.8">31</text>
<text x="166.2" y="58">GND</text>
<text x="168.9" y="55.5">ID</text>
<text x="207.9" y="54.3">3</text>
<text x="207.9" y="56.9">4</text>
<text x="213.8" y="55.4">D-</text>
<text x="213.8" y="58">D+</text>
<text x="224.5" y="55.5">PC7(ICP3/CLK0/OC4A)</text>
<text x="251.9" y="54.3">32</text>
<text x="251.9" y="59.4">12</text>
<text x="207.9" y="62">6</text>
<text x="213.8" y="63.1">UCAP</text>
<text x="222" y="63.1">PB6(OC1B/OC4B/ADC13)</text>
<text x="222" y="65.6">PB5(OC1A/ADC12/OC4B)</text>
<text x="224.6" y="60.5">PB7(OC0A/OC1C/RTS)</text>
<text x="251.9" y="62">30</text>
<text x="251.9" y="64.5">29</text>
<text x="206.7" y="67">42</text>
<text x="213.8" y="68.1">AREF</text>
<text x="231.1" y="70.7">PB3(PDO/MISO)</text>
<text x="235" y="68.1">PB4(ADC11)</text>
<text x="251.9" y="69.6">11</text>
<text x="251.9" y="67">28</text>
<text x="206.7" y="72.1">17</text>
<text x="213.8" y="73.2">XTAL1</text>
<text x="232.1" y="73.2">PB2(PDI/MOSI)</text>
<text x="237.4" y="75.8">PB1(SCK)</text>
<text x="251.9" y="72.1">10</text>
<text x="251.9" y="74.6">9</text>
<text x="251.9" y="77.2">8</text>
<text x="206.7" y="79.7">16</text>
<text x="213.8" y="80.8">XTAL2</text>
<text x="225.1" y="83.4">PD7(OC4D/ADC10/T0)</text>
<text x="238.9" y="78.3">PB0(SS)</text>
<text x="251.9" y="82.3">27</text>
<text x="207.9" y="87.3">5</text>
<text x="213.8" y="88.5">UGND</text>
<text x="226.3" y="85.9">PD6(T1/ADC9/OC4D)</text>
<text x="232.4" y="88.5">PD5(XCK/CTS)</text>
<text x="251.9" y="84.8">26</text>
<text x="251.9" y="87.3">22</text>
<text x="251.9" y="89.9">25</text>
<text x="67.7" y="95">4</text>
<text x="89.9" y="95">3</text>
<text x="206.7" y="92.4">15</text>
<text x="206.7" y="95">23</text>
<text x="213.8" y="93.5">GND</text>
<text x="230.6" y="91">PD4(ICP1/ADC8)</text>
<text x="230.9" y="93.5">PD3(INT3/TXD1)</text>
<text x="251.9" y="92.4">21</text>
<text x="251.9" y="95">20</text>
<text x="67.7" y="100">1</text>
<text x="71.6" y="96.1">VDD</text>
<text x="71.6" y="101.2">STAT</text>
<text x="80.9" y="98.6">PROG</text>
<text x="81.8" y="96.1">VBAT</text>
<text x="83" y="101.2">VSS</text>
<text x="89.9" y="97.5">5</text>
<text x="89.9" y="100">2</text>
<text x="206.7" y="97.5">35</text>
<text x="206.7" y="100">43</text>
<text x="213.8" y="96.1">GND1</text>
<text x="213.8" y="98.6">GND2</text>
<text x="213.8" y="101.2">GND3</text>
<text x="225.8" y="101.2">PD0(INT0/OC0B/SCL)</text>
<text x="230.7" y="96.1">PD2(INT2/RXD1)</text>
<text x="232" y="98.6">PD1(INT1/SDA)</text>
<text x="251.9" y="97.5">19</text>
<text x="251.9" y="100">18</text>
<text x="200.3" y="112.7">1</text>
<text x="236.6" y="112.7">16</text>
<text x="200.3" y="115.3">2</text>
<text x="200.3" y="117.8">3</text>
<text x="236.6" y="117.8">14</text>
<text x="236.6" y="115.3">15</text>
<text x="200.3" y="120.4">4</text>
<text x="200.3" y="122.9">5</text>
<text x="200.3" y="125.4">6</text>
<text x="236.6" y="125.4">11</text>
<text x="236.6" y="122.9">12</text>
<text x="236.6" y="120.4">13</text>
<text x="200.3" y="128">7</text>
<text x="200.3" y="130.5">8</text>
<text x="236.6" y="130.5">9</text>
<text x="236.6" y="128">10</text>
<text x="199.1" y="135.6">10</text>
<text x="200.3" y="133.1">9</text>
<text x="236.6" y="135.6">7</text>
<text x="236.6" y="133.1">8</text>
<text x="59.5" y="138.1">CD1</text>
<text x="59.5" y="140.7">CD2</text>
<text x="66.5" y="139.2">CARD_DETECT</text>
<text x="66.5" y="141.8">CARD_DETECT1</text>
<text x="199.1" y="140.7">12</text>
<text x="199.3" y="138.1">11</text>
<text x="236.6" y="143.2">4</text>
<text x="236.6" y="140.7">5</text>
<text x="236.6" y="138.1">6</text>
<text x="62.6" y="148.3">7</text>
<text x="66.5" y="149.4">DATA_OUT</text>
<text x="236.6" y="148.3">2</text>
<text x="236.6" y="145.7">3</text>
<text x="62.6" y="155.9">2</text>
<text x="62.6" y="150.8">3</text>
<text x="62.6" y="153.4">5</text>
<text x="66.5" y="151.9">DATA_IN</text>
<text x="66.5" y="154.5">SCLK</text>
<text x="236.6" y="150.8">1</text>
<text x="62.6" y="158.4">8</text>
<text x="62.6" y="161">1</text>
<text x="66.5" y="157">CS</text>
<text x="66.5" y="159.6">DAT1</text>
<text x="62.6" y="166.1">4</text>
<text x="66.5" y="167.2">SD_VDD</text>
<text x="66.5" y="162.1">DAT2</text>
<text x="59.5" y="173.7">MT2</text>
<text x="62.6" y="168.6">6</text>
<text x="66.5" y="169.7">GND</text>
<text x="59.5" y="176.2">MT1</text>
<text x="66.5" y="177.3">GND</text>
<text x="66.5" y="174.8">GND</text>
</g>
<g font-size="1.8" fill="#808080">
<text x="39.8" y="25.7">VBAT</text>
<text x="194.7" y="25.7">VBUS</text>
<text x="32.1" y="35.9">VBUS</text>
<text x="44.5" y="35.5" transform="rotate(-90 44.5 35.5)">D4</text>
<text x="39.4" y="37.8" transform="rotate(-90 39.4 37.8)">MBR120</text>
<text x="56.5" y="38.4">U2</text>
<text x="98.2" y="38.4">VBAT</text>
<text x="176.9" y="41">VBUS</text>
<text x="155.6" y="43.5">X3</text>
<text x="56.5" y="52.1">SPX3819-3.3</text>
<text x="39.8" y="64.8">GND</text>
<text x="52.5" y="64.8">GND</text>
<text x="75.3" y="64.8">GND</text>
<text x="82.9" y="64.8">GND</text>
<text x="98.2" y="64.8">GND</text>
<text x="155.6" y="62.3">microUSB</text>
<text x="118.5" y="81.6">VBAT</text>
<text x="29.6" y="84.1">VBUS</text>
<text x="69.2" y="86.4">U3</text>
<text x="136.3" y="86.7">VBAT</text>
<text x="43.1" y="96.6">CHG</text>
<text x="41.2" y="103.8">ORANGE</text>
<text x="69.2" y="110.6">MCP73831T-2ACI/OT</text>
<text x="105.8" y="115.6">GND GND</text>
<text x="169.8" y="119.7" transform="rotate(-90 169.8 119.7)">VBUSVBAT</text>
<text x="64.1" y="135.4">microsd</text>
<text x="64.1" y="133.7">X2</text>
<text x="269.9" y="137.7" transform="rotate(-90 269.9 137.7)">L</text>
<text x="262.6" y="139.1" transform="rotate(-90 262.6 139.1)">RED</text>
<text x="100.1" y="153.1" transform="rotate(-90 100.1 153.1)">GREEN</text>
<text x="107.3" y="150.9" transform="rotate(-90 107.3 150.9)">L1</text>
</g>
<g font-size="1.8" fill="#c90d0c">
<text x="73.7" y="89.6">MCP73831/2</text>
<text x="73" y="91.5">LIPO Charger</text>
<text x="71.1" y="107.4">Temp:</text>
<text x="71.1" y="105.5">VDD:</text>
<text x="79.4" y="107.4">-40-85°C</text>
<text x="79.4" y="105.5">3.75-6V</text>
<text x="261.8" y="161">C</text>
</g>
</svg>
